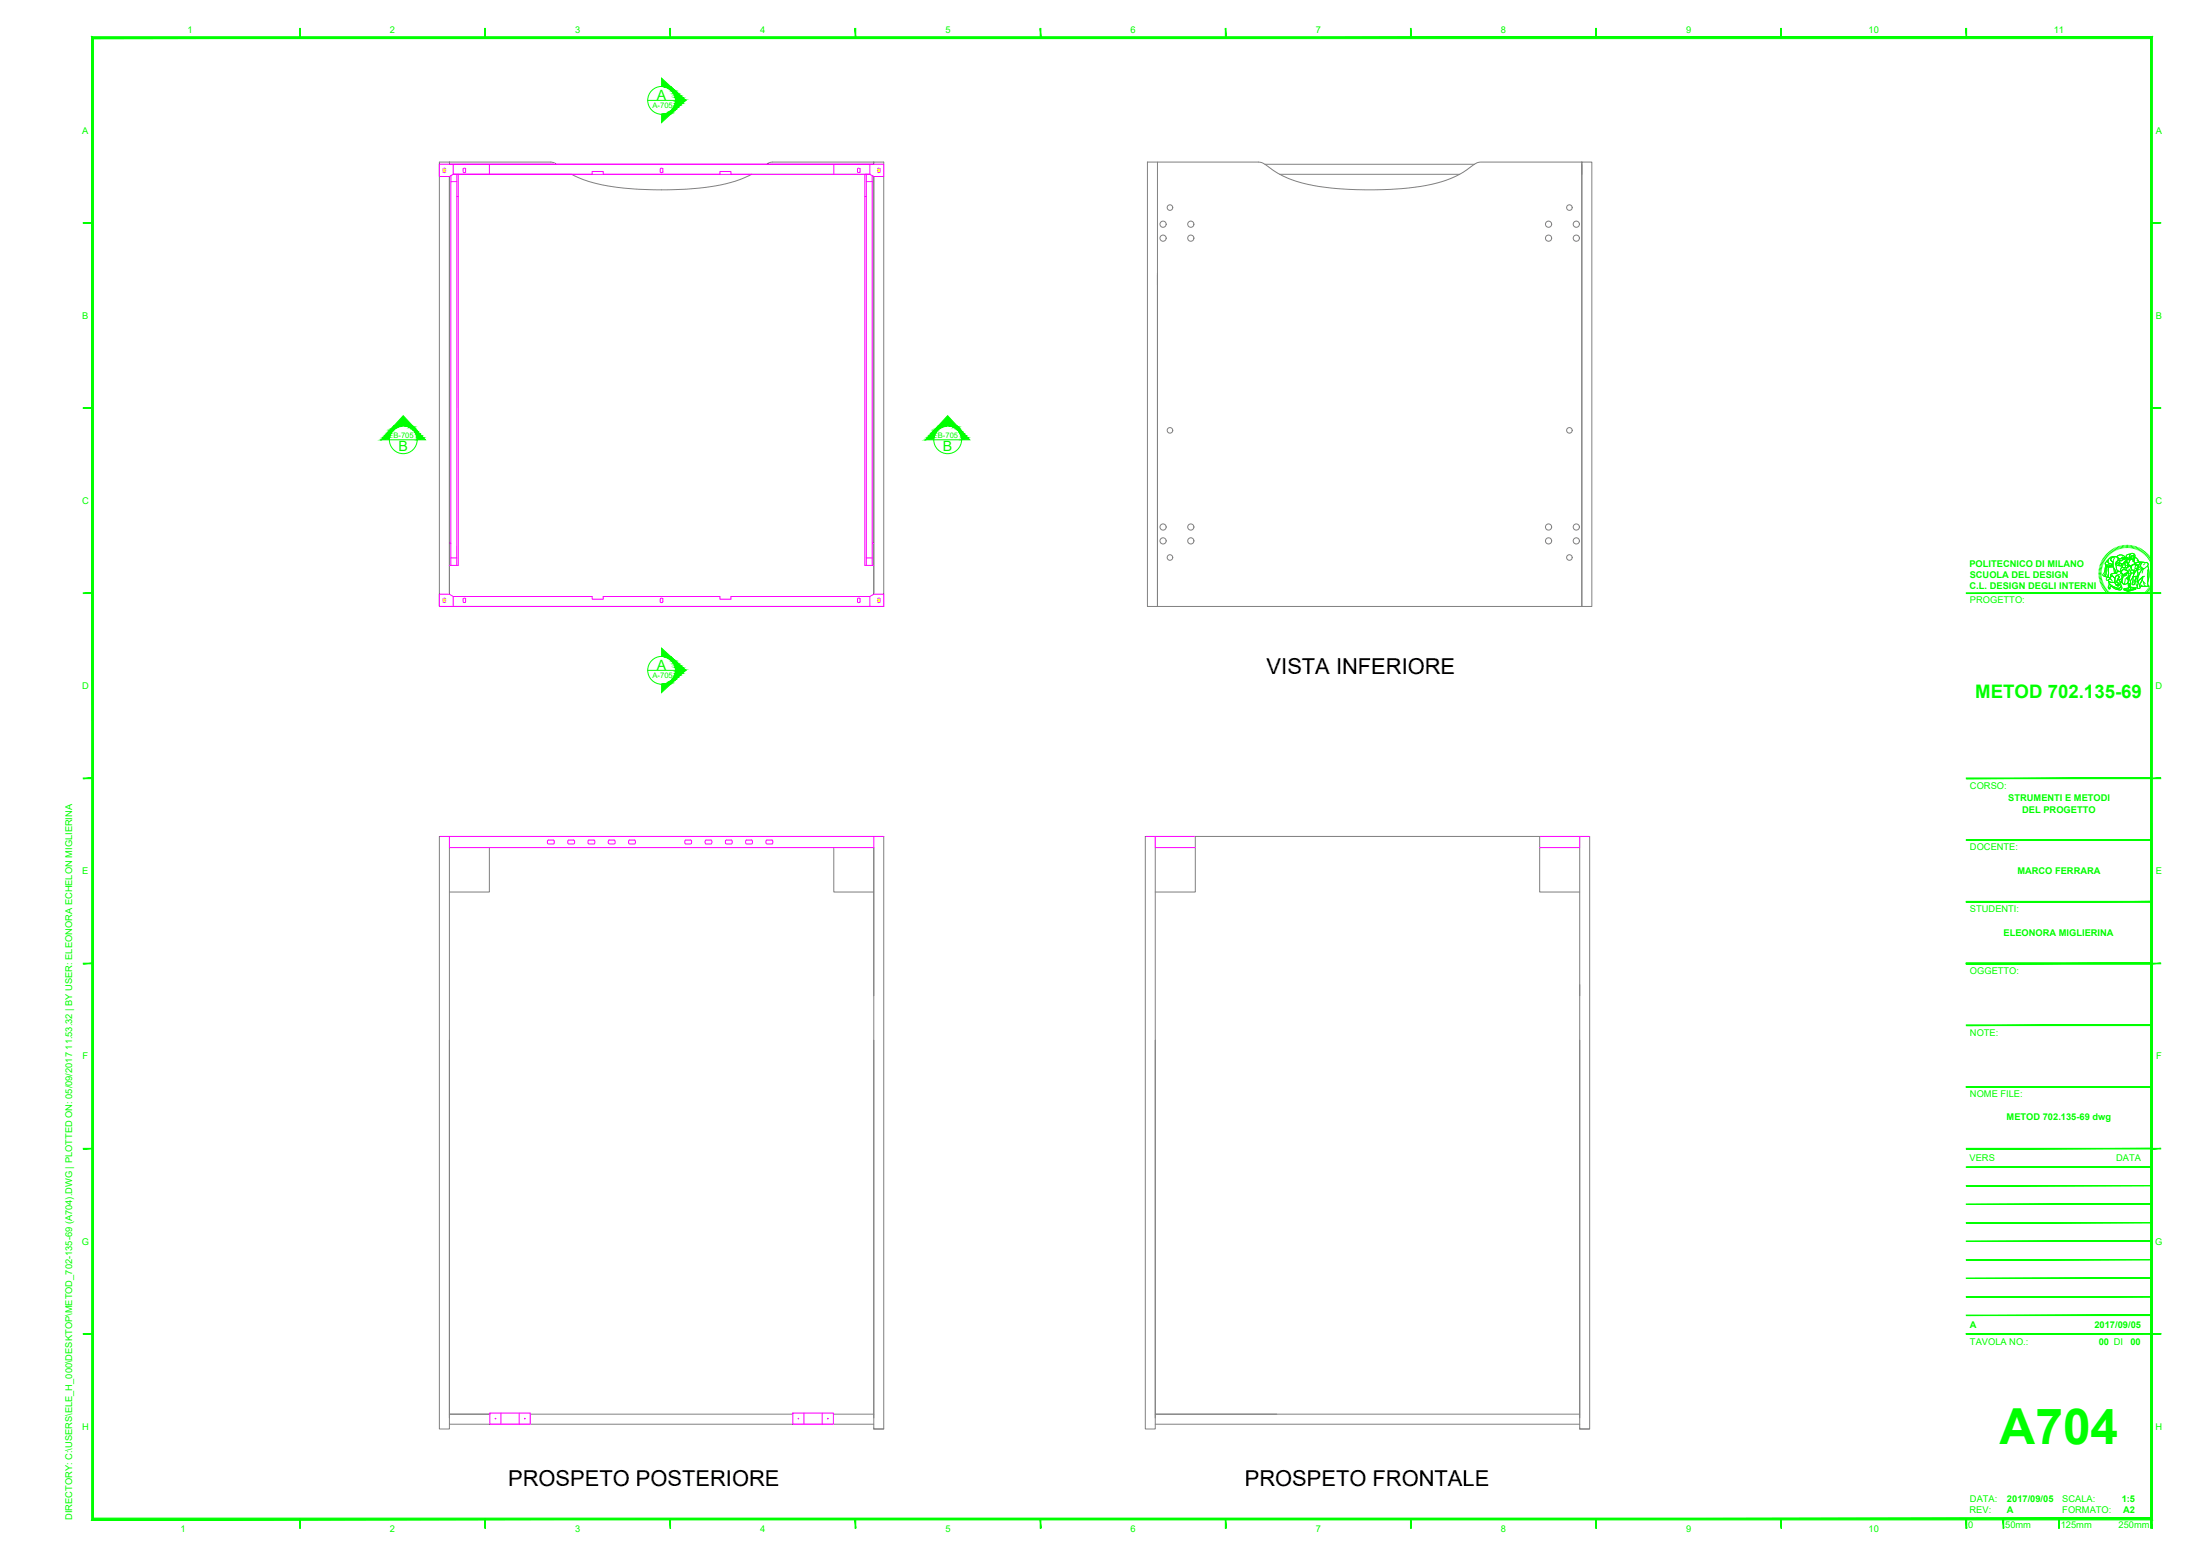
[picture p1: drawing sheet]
<svg xmlns="http://www.w3.org/2000/svg" width="594mm" height="420mm" viewBox="0 0 594 420" stroke-linecap="round" stroke-linejoin="round" font-family="sans-serif">
<!-- layer: A-FURN -->
<g fill="none" stroke="#808080" stroke-width=".27">
<path d="M121.4 43.8v.6h29l-1.5-.6h-30.3v120h120v-120h-30.2l-1.5 .6h29.1v-.6M121.4 47.7v112.8M122.4 47.1h32a41.1 41.1 0 0 0 17.1 3.9 80 80 0 0 0 27-2.1l4.5-1.8h31.9M236 47.7v112.8M309.8 43.8h2.8v120h-2.8zM312.6 43.8h27.3a8.8 8.8 0 0 1 4.1 2.3 36 36 0 0 0 17.2 4.8 84.5 84.5 0 0 0 28.1-1.8 27.9 27.9 0 0 0 9.3-5l1.2-.3h27.4M341.6 44.4h56.6M345.6 47.1h48.6M427.2 43.8h2.7v120h-2.7zM427.2 43.8v120h-114.6v-90M118.6 225.9v160h2.8v-157M132.2 228.9v12h-10.8"/>
<path d="M225.2 228.9v12h10.8M238.6 225.9v160h-2.6v-.3M309.3 225.9v160h2.7v-160M426.6 225.9v43M429.3 225.9v160h-2.7v-.3M312 240.9h10.8v-15h93v15h10.8M236 268.9v-40v157h2.6M426.6 265.9v120h2.7M121.4 280.9v102M236 280.9v102M312 280.9v102M426.6 280.9v102"/>
<path d="M121.4 384.6h114.6M121.4 381.9h10.9M143.2 381.9h70.9M225 381.9h11M312 384.6h114.6M312 381.9h114.6"/>
<circle cx="315.9" cy="56.1" r=".75"/>
<circle cx="423.8" cy="56.1" r=".75"/>
<circle cx="314.1" cy="64.3" r=".84"/>
<circle cx="314.1" cy="60.5" r=".84"/>
<circle cx="321.6" cy="64.3" r=".84"/>
<circle cx="321.6" cy="60.5" r=".84"/>
<circle cx="418.2" cy="60.5" r=".84"/>
<circle cx="418.2" cy="64.3" r=".84"/>
<circle cx="425.7" cy="60.5" r=".84"/>
<circle cx="425.7" cy="64.3" r=".84"/>
<circle cx="315.9" cy="116.2" r=".75"/>
<circle cx="423.8" cy="116.2" r=".75"/>
<circle cx="314.1" cy="146.1" r=".84"/>
<circle cx="314.1" cy="142.3" r=".84"/>
<circle cx="315.9" cy="150.5" r=".75"/>
<circle cx="321.6" cy="142.3" r=".84"/>
<circle cx="321.6" cy="146.1" r=".84"/>
<circle cx="418.2" cy="146.1" r=".84"/>
<circle cx="418.2" cy="142.3" r=".84"/>
<circle cx="423.8" cy="150.5" r=".75"/>
<circle cx="425.7" cy="146.1" r=".84"/>
<circle cx="425.7" cy="142.3" r=".84"/>
</g>
<!-- layer: STRUTTURA -->
<g fill="none" stroke="#f0f" stroke-width=".27">
<path d="M119.7 45.5h.6v1h-.6zM121.8 47.4v1.7M122.4 44.4v2.7h37.5v-.8h3v.8M122.4 47.1l-1 .6h-2.8v-3.3h120v3.3h-2.6l-1.1-.6h-37.5v-.8h-3v.8M122.4 47.1h1.3v105.6h-2.4M122.4 47.1h80.6M123.3 49.1h-1.6v101.6h1.6M123.4 53.1h.3M123.4 47.1l-.1 105.6M125.1 45.5h.6v1h-.6zM132.2 44.4v2.7M178.4 45.5l.6 .1v.8l-.2 .2-.5-.2z"/>
<path d="M225.2 44.4v2.7M231.7 45.5l.5 .1-.1 1-.6-.2zM233.5 53.1h.4M233.9 49.1h1.6M233.9 47.1v105.6M234.9 44.4v2.7h-1.4v105.6h2.5M235.5 47.4v1.7M235.5 49.1v103.6M237.1 45.5l.5 .1v.8l-.2 .2-.5-.2zM121.4 146.7h.3M121.7 150.7v2M233.9 150.7h1.6"/>
<path d="M235.5 146.7h.5M119.7 161.6h.6v1h-.6zM122.4 163.8v-2.7h37.5v.7h3v-.7h31.5v.7h3v-.7h37.5v2.7M122.4 161.1l-1-.6h-2.8v3.3h120v-3.3h-2.6l-1.1 .6M125.1 161.6h.6v1h-.6zM178.3 161.6h.7v1h-.7zM231.6 161.6h.6l-.1 1.1-.5-.1zM237 161.6h.6l-.1 1.1-.5-.1zM118.6 225.9h120M121.4 225.9v3h114.6v-3M148 226.9l1.4-.1a.65 .65 0 0 1 0 1.1h-1.3a.69 .69 0 0 1-.1-1zM153.4 226.9l1.5-.1a.65 .65 0 0 1 0 1.1h-1.3a.72 .72 0 0 1-.2-1z"/>
<path d="M158.9 226.9l1.5-.1a.68 .68 0 0 1 0 1.1h-1.4a.67 .67 0 0 1-.1-1zM164.4 226.9l1.4-.1a.65 .65 0 0 1 0 1.1h-1.3a.69 .69 0 0 1-.1-1zM169.9 226.9l1.4-.1a.65 .65 0 0 1 0 1.1h-1.3a.72 .72 0 0 1-.1-1zM185.1 226.9l1.4-.1a.68 .68 0 0 1 0 1.1h-1.3a.67 .67 0 0 1-.1-1zM190.5 226.9l1.5-.1a.68 .68 0 0 1 0 1.1h-1.3a.69 .69 0 0 1-.2-1zM196 226.9l1.5-.1a.65 .65 0 0 1 0 1.1h-1.4a.72 .72 0 0 1-.1-1zM201.5 226.9l1.5-.1a.68 .68 0 0 1 0 1.1h-1.4a.67 .67 0 0 1-.1-1zM207 226.9l1.4-.1a.68 .68 0 0 1 0 1.1h-1.3a.69 .69 0 0 1-.1-1zM309.3 225.9h13.5M312 225.9v3h10.8M415.8 225.9h13.5M426.6 225.9v3h-10.8"/>
<path d="M132.3 381.6h10.9v3h-10.9zM135.3 381.6v3M140.2 381.6v3M214.1 381.6h10.9v3h-10.9zM217.1 381.6v3M222 381.6v3"/>
<circle cx="133.8" cy="383.1" r=".07"/>
<circle cx="141.7" cy="383.1" r=".07"/>
<circle cx="215.6" cy="383.1" r=".07"/>
<circle cx="223.5" cy="383.1" r=".07"/>
</g>
<!-- layer: viti -->
<path d="M119.6 45.6l.7 .8M120.3 45.6l-.7 .8M236.9 45.6l.7 .8M237.6 45.6l-.7 .8M119.6 161.7l.7 .8M120.3 161.7l-.7 .8M236.9 161.7l.7 .8M237.6 161.7l-.7 .8" fill="none" stroke="#ff0" stroke-width=".27"/>
<!-- layer: G-ANNO-DIM -->
<g fill="none" stroke="#0f0" stroke-width=".27">
<path d="M174.9 27.1h7.5M105.1 118.8h7.5M252.1 118.8h7.5M174.9 181h7.5"/>
<circle cx="178.7" cy="27.1" r="3.8"/>
<circle cx="108.9" cy="118.7" r="3.8"/>
<circle cx="255.9" cy="118.7" r="3.8"/>
<circle cx="178.7" cy="181" r="3.8"/>
</g>
<g fill="#0f0" stroke="#0f0" stroke-width=".27">
<path d="M108.9 112.2l2.5 2.8h-5.1z"/>
<path d="M255.9 112.2l2.6 2.8h-5.1z"/>
<path d="M178.7 175l2.4 2.3h-2.4z"/>
<path d="M179.2 184.7h1.9z"/>
<path d="M178.7 21.1l2.4 2.3h-2.4z"/>
<path d="M179.2 30.8h1.9z"/>
<path d="M112.6 118.8l1.8-.6 .5 .6zM112.6 118.2v.6l1.8-.6z"/>
<path d="M102.9 118.8l2.3-.6-.1 .6zM103.4 118.2l-.5 .6 2.3-.6z"/>
<path d="M112.6 118.2l1.3-.5 .5 .5zM112.5 117.7l.1 .5 1.3-.5z"/>
<path d="M103.4 118.2l1.9-.5-.1 .5zM103.9 117.7l-.5 .5 1.9-.5z"/>
<path d="M112.5 117.7l.9-.6 .5 .6zM112.3 117.1l.2 .6 .9-.6z"/>
<path d="M103.9 117.7l1.6-.6-.2 .6zM104.4 117.1l-.5 .6 1.6-.6z"/>
<path d="M112.3 117.1l.6-.5 .5 .5zM112 116.6l.3 .5 .6-.5z"/>
<path d="M104.4 117.1l1.4-.5-.3 .5zM104.8 116.6l-.4 .5 1.4-.5z"/>
<path d="M112 116.6l.5-.4 .4 .4zM111.6 116.2l.4 .4 .5-.4z"/>
<path d="M104.8 116.6l1.3-.4-.3 .4zM105.2 116.2l-.4 .4 1.3-.4z"/>
<path d="M111.6 116.2l.6-.4 .3 .4zM111.2 115.8l.4 .4 .6-.4z"/>
<path d="M105.2 116.2l1.4-.4-.5 .4zM105.6 115.8l-.4 .4 1.4-.4z"/>
<path d="M111.2 115.8l.7-.3 .3 .3zM110.8 115.5l.4 .3 .7-.3z"/>
<path d="M105.6 115.8l1.4-.3-.4 .3zM105.9 115.5l-.3 .3 1.4-.3z"/>
<path d="M110.8 115.5l.9-.2 .2 .2zM110.3 115.3l.5 .2 .9-.2z"/>
<path d="M105.9 115.5l1.6-.2-.5 .2zM106.1 115.3l-.2 .2 1.6-.2z"/>
<path d="M110.3 115.3l1.2-.2 .2 .2zM109.7 115.1l.6 .2 1.2-.2z"/>
<path d="M106.1 115.3l2-.2zM106.3 115.1l-.2 .2 2-.2z"/>
<path d="M109.7 115.1h1.8zM109.2 115h2.2z"/>
<path d="M106.3 115.1l2.3-.1zM106.3 115h2.3z"/>
<path d="M259.6 118.8l1.8-.6 .5 .6zM259.6 118.2v.6l1.8-.6z"/>
<path d="M249.9 118.8l2.3-.6-.1 .6zM250.4 118.2l-.5 .6 2.3-.6z"/>
<path d="M259.6 118.2l1.3-.5 .5 .5zM259.5 117.7l.1 .5 1.3-.5z"/>
<path d="M250.4 118.2l1.9-.5-.1 .5zM250.9 117.7l-.5 .5 1.9-.5z"/>
<path d="M259.5 117.7l.9-.6 .5 .6zM259.3 117.1l.2 .6 .9-.6z"/>
<path d="M250.9 117.7l1.6-.6-.2 .6zM251.4 117.1l-.5 .6 1.6-.6z"/>
<path d="M259.3 117.1l.6-.5 .5 .5zM259 116.6l.3 .5 .6-.5z"/>
<path d="M251.4 117.1l1.4-.5-.3 .5zM251.8 116.6l-.4 .5 1.4-.5z"/>
<path d="M259 116.6l.5-.4 .4 .4zM258.6 116.2l.4 .4 .5-.4z"/>
<path d="M251.8 116.6l1.3-.4-.3 .4zM252.3 116.2l-.5 .4 1.3-.4z"/>
<path d="M258.6 116.2l.6-.4 .3 .4zM258.2 115.8l.4 .4 .6-.4z"/>
<path d="M252.3 116.2l1.3-.4-.5 .4zM252.6 115.8l-.3 .4 1.3-.4z"/>
<path d="M258.2 115.8l.7-.3 .3 .3zM257.8 115.5l.4 .3 .7-.3z"/>
<path d="M252.6 115.8l1.4-.3-.4 .3zM252.9 115.5l-.3 .3 1.4-.3z"/>
<path d="M257.8 115.5l.9-.2 .2 .2zM257.3 115.3l.5 .2 .9-.2z"/>
<path d="M252.9 115.5l1.6-.2-.5 .2zM252.9 115.5l1.6-.2h-1.4z"/>
<path d="M257.3 115.3l1.2-.2 .2 .2zM256.7 115.1l.6 .2 1.2-.2z"/>
<path d="M253.1 115.3l2-.2zM253.3 115.1l-.2 .2 2-.2z"/>
<path d="M256.7 115.1h1.8zM256.2 115h2.3z"/>
<path d="M253.3 115.1l2.3-.1zM253.4 115h2.2z"/>
<path d="M178.7 177.3h2.4zM178.7 177.3h2.4z"/>
<path d="M179.2 177.3l2.1 .1zM179.2 177.3l2.1 .1z"/>
<path d="M179.8 177.4l1.7 .2-.2-.2zM179.8 177.4l1.7 .2z"/>
<path d="M180.3 177.6l1.5 .3-.3-.3zM180.3 177.6l1.5 .3h-1z"/>
<path d="M180.8 177.9l1.4 .4-.4-.4zM180.8 177.9l1.4 .4h-1z"/>
<path d="M181.2 178.3l1.4 .4-.4-.4zM181.2 178.3l1.4 .4h-1z"/>
<path d="M181.6 178.7l1.5 .4-.5-.4zM181.6 178.7l1.5 .4h-1.2z"/>
<path d="M181.9 179.1l1.8 .5-.6-.5zM181.9 179.1l1.8 .5h-1.6z"/>
<path d="M182.1 179.6l2.2 .6-.6-.6zM182.1 179.6l2.2 .6h-2z"/>
<path d="M182.3 180.2l2.6 .5-.6-.5zM182.3 180.2l2.6 .5h-2.5z"/>
<path d="M182.4 180.7l2.8 .3-.3-.3zM182.4 180.7l2.8 .3h-2.8z"/>
<path d="M182.4 181l2.5 .3 .3-.3zM182.4 181l2.5 .3h-2.5z"/>
<path d="M182.4 181.3l1.9 .6 .6-.6zM182.4 181.3l1.9 .6h-2z"/>
<path d="M182.3 181.9l1.4 .5 .6-.5zM182.3 181.9l1.4 .5h-1.6z"/>
<path d="M182.1 182.4l1 .5 .6-.5zM182.1 182.4l1 .5h-1.2z"/>
<path d="M181.9 182.9l.7 .5 .5-.5zM181.9 182.9l.7 .5h-1z"/>
<path d="M181.6 183.4l.6 .4 .4-.4zM181.6 183.4l.6 .4h-1z"/>
<path d="M181.2 183.8l.6 .3 .4-.3zM180.8 184.1l.4-.3 .6 .3z"/>
<path d="M180.8 184.1l.7 .3 .3-.3zM180.3 184.4l.5-.3 .7 .3z"/>
<path d="M180.3 184.4l1 .2 .2-.2zM179.8 184.6l.5-.2 1 .2z"/>
<path d="M179.8 184.6h1.5zM179.2 184.7h1.9z"/>
<path d="M178.7 184.8h2.4zM178.7 184.8h2.4l-2.4 2.2z"/>
<path d="M178.7 23.4h2.4zM178.7 23.4h2.4z"/>
<path d="M179.2 23.4l2.1 .1zM179.2 23.4l2.1 .1z"/>
<path d="M179.8 23.5l1.7 .2-.2-.2zM179.8 23.5l1.7 .2z"/>
<path d="M180.3 23.7l1.5 .3-.3-.3zM180.3 23.7l1.5 .3h-1z"/>
<path d="M180.8 24l1.4 .4-.4-.4zM180.8 24l1.4 .4h-1z"/>
<path d="M181.2 24.4l1.4 .4-.4-.4zM181.2 24.4l1.4 .4h-1z"/>
<path d="M181.6 24.8l1.5 .4-.5-.4zM181.6 24.8l1.5 .4h-1.2z"/>
<path d="M181.9 25.2l1.8 .5-.6-.5zM181.9 25.2l1.8 .5h-1.6z"/>
<path d="M182.1 25.7l2.2 .6-.6-.6zM182.1 25.7l2.2 .6h-2z"/>
<path d="M182.3 26.3l2.6 .5-.6-.5zM182.3 26.3l2.6 .5h-2.5z"/>
<path d="M182.4 26.8l2.8 .3-.3-.3zM182.4 26.8l2.8 .3h-2.8z"/>
<path d="M182.4 27.1l2.5 .3 .3-.3zM182.4 27.1l2.5 .3h-2.5z"/>
<path d="M182.4 27.4l1.9 .6 .6-.6zM182.4 27.4l1.9 .6h-2z"/>
<path d="M182.3 28l1.4 .5 .6-.5zM182.3 28l1.4 .5h-1.6z"/>
<path d="M182.1 28.5l1 .5 .6-.5zM182.1 28.5l1 .5h-1.2z"/>
<path d="M181.9 29l.7 .5 .5-.5zM181.9 29l.7 .5h-1z"/>
<path d="M181.6 29.5l.6 .4 .4-.4zM181.6 29.5l.6 .4h-1z"/>
<path d="M181.2 29.9l.6 .3 .4-.3zM180.8 30.2l.4-.3 .6 .3z"/>
<path d="M180.8 30.2l.7 .3 .3-.3zM180.3 30.5l.5-.3 .7 .3z"/>
<path d="M180.3 30.5l1 .2 .2-.2zM179.8 30.7l.5-.2 1 .2z"/>
<path d="M179.8 30.7h1.5zM179.2 30.8h1.9z"/>
<path d="M178.7 30.9h2.4zM178.7 30.9h2.4l-2.4 2.2z"/>
</g>
<!-- layer: G-ANNO-LOGO -->
<g fill="none" stroke="#0f0" stroke-width=".27">
<path d="M566.7 154.5h.7M566.7 154.8h.7M566.8 154.1l.6 .1M566.8 153.8l.7 .1M566.9 153.4l.6 .2M567 153.1l.6 .1M567 152.7l.7 .2M567.1 152.4l.7 .2M567.3 152.1l.6 .2M567.4 151.7l.6 .3M567.4 155.2h-.7M567.4 155.5l-.6 .1"/>
<path d="M567.5 155.8l-.7 .1M567.5 156.1l-.6 .2M567.6 151.4l.6 .3M567.6 156.5l-.7 .1M567.7 156.8l-.7 .2M567.7 151.1l.6 .3M567.8 157.1l-.7 .2M567.9 157.4l-.6 .2M567.9 150.8l.6 .3M568 157.7l-.6 .3M568.1 150.5l.6 .4M568.1 158l-.6 .3"/>
<path d="M568.3 158.3l-.6 .3M568.3 150.2l.6 .4M568.5 158.6l-.6 .3M568.5 149.9l.6 .5M568.6 152.5h.9a.66 .66 0 0 0 1-.1l.1 .6-.3 .1a1.46 1.46 0 0 1-1.7-.5zM568.6 152.5l.1 .4M568.6 158.8l-.5 .4M568.8 149.7l.5 .4M568.8 153l-.2 .4-.2 1.4-.3 .8 .4 .1M568.8 159.1l-.5 .4M569 151.4l.3-.2a.63 .63 0 0 0 .4 1l.8 .3a.8 .8 0 0 1-1.2 .1h-.5l-.3-.3zM569 149.4l.5 .5"/>
<path d="M569 159.4l-.5 .4M569.1 153l.4 .1-.2 .6v2.1a.51 .51 0 0 1-.8-.3l.2-1.8zM569.1 153l-.1 .1a1.64 1.64 0 0 0-.3 1.6l-.2 1 .7 .2M569.3 159.6l-.5 .5M569.3 156.6a.72 .72 0 0 0 .9 .7l.9-.2M569.3 149.2l.5 .5M569.3 151l.3-.2a1.75 1.75 0 0 1 1.7-.5 .86 .86 0 0 0-1 .2 .86 .86 0 0 0-.1 1l.4 .2v.7l-1-.3a.66 .66 0 0 1-.3-1zM569.4 157h.1a1.63 1.63 0 0 0 1.6 .1l.4 1 .2-.2 .3 .4-.2-.6 .3 .5-.1-.5 .4 .2-.2-.3a.66 .66 0 0 1-.5-.9l.2-.3 .4 .2 .3 1a.88 .88 0 0 1-.2 1.2 .88 .88 0 0 1-1.2-.2l-1.6-1zM569.4 157l.1 .5 .8 .7 1.9 .9M569.5 153.1h.4a.93 .93 0 0 1 1.2 .8l.1 .8-.7 .2a.4 .4 0 0 0-.5 .2 .4 .4 0 0 0 .2 .5l-.3 .3a.46 .46 0 0 1-.6-.1 .46 .46 0 0 1 0-.5v-1.6zM569.5 159.8l-.5 .5M569.5 153.1l-.2 .5v2.3"/>
<path d="M569.6 148.9l.4 .6M569.6 157.6l.7 .6 1.4 .6a.77 .77 0 0 0 1.1-.6 .65 .65 0 0 1 0 1 .65 .65 0 0 1-.9 0l-.7-.2-.9-.6a.38 .38 0 0 0-.5 0 .38 .38 0 0 0 0 .5l-.3 .1-.2-.4zM569.6 157.6l-.3 .9 .2 .5h.3l.1-.2-.3-.1 .4-.3h.4a2.39 2.39 0 0 0 2.5 .7l.1-.5-.2-.3M569.8 156.1a.51 .51 0 0 0-.8-.1 .51 .51 0 0 0 .1 .8 .78 .78 0 0 1 .7-.4 .78 .78 0 0 1 .7 .5M569.9 148.7l.4 .6M570 155.8l.4-.3a1.32 1.32 0 0 1 .7 1.6 1.63 1.63 0 0 1-1.6-.1l-.2-.4 .6-.2-.1-.3zM570 155.1l1.6-.4a.34 .34 0 0 1 .2-.4 .34 .34 0 0 1 .3 0h.1a1.13 1.13 0 0 1 1.1 1.2 1.13 1.13 0 0 1-1.3 1l.1-.4a.27 .27 0 0 0 .2-.3 .27 .27 0 0 0-.2-.3 .55 .55 0 0 0-.7 0 .55 .55 0 0 0-.3 .6l-.7-.6h-.4zM570.2 148.5l.3 .6M570.2 150.6l.9-.3a.72 .72 0 0 1 .9 .5 .72 .72 0 0 1-.5 .9 2.42 2.42 0 0 0 .3 2.4l.3 .2a.42 .42 0 0 0-.4 .1 .42 .42 0 0 0-.2 .4 .39 .39 0 0 1-.4-.2 .39 .39 0 0 1 .1-.5l-.6-1.1v-1.3h-.2a.56 .56 0 0 1-.4-.5 .56 .56 0 0 1 .2-.6zM570.3 155.4l.8 .7M570.4 155.5h-.1a.51 .51 0 0 0-.4 .3 .51 .51 0 0 0 0 .6M570.4 148.3l.4 .6"/>
<path d="M570.6 153l-1.9-.1-.2 .4a2.92 2.92 0 0 1-.7 2l.3 .2M570.8 153.4l.2 1.4M570.8 148.1l.3 .6M571 150.6l-.1 .3a2.81 2.81 0 0 0 .2 2.9l.1 .5a.31 .31 0 0 0 0 .4 .31 .31 0 0 0 .4 0 .41 .41 0 0 1 .6-.4l-.1-.1a1.04 1.04 0 0 1-.7-1.4 1.4 1.4 0 0 1 .6-1.7 1 1 0 0 0-1.4-.8l-.4 .1a1.08 1.08 0 0 0-.8 1.7l1.1 .4a.8 .8 0 0 1-1.2 .1l-.7-.1a.96 .96 0 0 1 .6-1.3M571.1 148l.3 .6M571.2 154.7l-.7 .2a.4 .4 0 0 0-.5 .2 .4 .4 0 0 0 .2 .5M571.3 150.3a.85 .85 0 0 0-1 .2 .85 .85 0 0 0-.1 1l.4 .2M571.4 147.8l.3 .7M571.5 155.4h.1a.51 .51 0 0 1 .6 .6l-.5 .7a.76 .76 0 0 0 .6 1v.2l-.3-.2 .1 .5-.3-.5 .2 .6-.3-.4-.2 .2v-.2l-.4-.6a2.15 2.15 0 0 1 .4-1.9zM571.5 151.7l1-.4-.1 .5-1.2 .5zM571.5 155.4h.1a.45 .45 0 0 1 .5 .1 .45 .45 0 0 1 0 .6l-.5 1.1 .8 .7-.4-.2 .1 .5-.3-.5 .1 .6-.2-.4-.2 .2v-.2l-.4-.4a2.25 2.25 0 0 1 .4-2.1zM571.5 152.2l.8-.3 .2 .2a.32 .32 0 0 0-.3 .3 .32 .32 0 0 0 .2 .4l-.6-.1z"/>
<path d="M571.5 152.2l.3 .5 .6 .1M571.7 150.4v-.1a1.14 1.14 0 0 1 1.1-.5 1.14 1.14 0 0 1 .9 .8l-.1 .1a.76 .76 0 0 0-1.1 .2l-.5-.2M571.7 147.7l.3 .6M571.8 150.1l.7-.3 .9 .2a.3 .3 0 0 1 .3 .4 .3 .3 0 0 1-.5 .1h-.1a.77 .77 0 0 1-.8 .3 .77 .77 0 0 1-.6-.6zM572 150.7a.74 .74 0 0 0 1.2-.3l.3 .3-.2 .5-.4 .2-.5-.2-.5 .2zM572.1 147.6l.2 .6M572.2 154.3a1.18 1.18 0 0 1 .8 1.9h-.2M572.3 152.2h.8l-.2 .1-.1 .4a.39 .39 0 0 1-.4 0 .39 .39 0 0 1-.2-.4zM572.3 156.6l.3 1a.81 .81 0 0 1 0 .9 .81 .81 0 0 1-.8 .3M572.3 151.9l.3 .2M572.4 151.6v.2l-1.1 .5M572.4 155.2l-.8 .2"/>
<path d="M572.4 147.5l.2 .6M572.5 151.3l-.4 .5M572.6 154.8l.7 .5M572.7 152.2a.33 .33 0 0 0-.5 .1 .33 .33 0 0 0 .2 .4l.4 .1 .1-.5 .2-.1-.6 .1M572.7 155.3a.69 .69 0 0 1 .1 .9 .69 .69 0 0 1-.9 .2M572.8 154.5a.91 .91 0 0 1 1-.7 .91 .91 0 0 1 .8 .9h-.3l-1.1 .4 .3 .3a.51 .51 0 0 0 .7-.4l.2-.2a.39 .39 0 0 0 .2-.5 .39 .39 0 0 0-.4-.3l-.9-.2-.5 .7-.2-.1 .2-1.1 .3-.2 .2 .2h1.1l.5-.4v-.3l.6 .2 .1 1-.3 .5 .2 .5-.3 .6-.4 .2-.2 .5h-.4l.5 .2v.4l.2-.2-.3 1.1h-.3a.76 .76 0 0 1-1.2-.1l-.4-.4 .4-.6 .2-1.1M572.8 154.3l.6-.5 .9 .2 .4 .6-.8 .3a.56 .56 0 0 1-.6 .3 .56 .56 0 0 1-.5-.5zM572.8 147.4l.1 .7M572.8 157.1l.8 .7M572.9 151.2l.1 .1M573.1 150.8l.1 .1M573.1 153.1l-.4 .5-.1 .8"/>
<path d="M573.1 156.5v1M573.1 147.3l.1 .7M573.1 150.9h.1M573.2 155.1l1.2-.3-.2 .4-.4 .3zM573.2 155.9l-.3 1-.4 .4M573.4 151.9l.2-.1a.95 .95 0 0 1 1 .1 .95 .95 0 0 1 .3 1l-.2 .2-.2-.2a.64 .64 0 0 0 0-.9 .64 .64 0 0 0-.7-.1l.1 .7a.45 .45 0 0 1-.2 .7 .45 .45 0 0 1-.6-.4zM573.5 151l.8-.2a.34 .34 0 0 1 0 .6 .34 .34 0 0 1-.5-.3zM573.5 147.3v.6M573.5 150.7l-.2 .5-.4 .2-.5-.2-.5 .2M573.6 159l1.9-.4 1.2 .2-2 .6zM573.6 159l1.1 .4v.3l-1.1-.4zM573.8 151.8a.77 .77 0 0 1 .9 .6 .77 .77 0 0 1-.6 .9h-.2z"/>
<path d="M573.8 147.2l.1 .7M573.9 150.8a.39 .39 0 0 1 .5-.3 .39 .39 0 0 1 .2 .6l-.1 .1M573.9 156.2l-.3 1.6 1-.2M573.9 155.3v.1M573.9 150.6a.41 .41 0 0 1 .7 0 .41 .41 0 0 1-.1 .6l-.2-.4h-.4zM574 155h.1M574 155.2l.1 .1M574.1 152v.1M574.2 152l-.2 .1M574.2 147.2v.7M574.3 151l-.5-.2-.4 .2 .3 .1a.38 .38 0 0 0 .4 .2 .38 .38 0 0 0 .3-.4l-.2-.1 .1 .3M574.3 156l.3 .1a.45 .45 0 0 1 .1-.5 .45 .45 0 0 1 .4-.1l-.4 1.2v-.4h-.3z"/>
<path d="M574.3 153.3v.7M574.4 154.8a.59 .59 0 0 1-.4 .5 .59 .59 0 0 1-.7-.1M574.4 151.9l.2 .2-.1 .1M574.5 152a.41 .41 0 0 0-.6-.2 .41 .41 0 0 0-.1 .6 .49 .49 0 0 1 .1 .7 .49 .49 0 0 1-.7 .1l-.2-.2 .2-.2a1.02 1.02 0 0 1 1-1.2l.5 .5 .2 .8-.3 .2-.1-.3M574.5 147.2v.7M574.6 152.3l-.2 .1M574.6 152.2l.1 .4-.8 .1M574.6 153l-.3 .3h-.4M574.7 159.4l2-.6v.3l-2 .6zM574.7 159.4v.3M574.7 151.1l.2-.1 .1 .5-.2 .7M574.8 155.6h.1"/>
<path d="M574.8 156.2l-.1 .5 .2-.2M574.8 150.6l.1 .4M574.9 152.6l-.2-.4 .3-.5v-.5l-.1-.2-.2 .1-.1-.4a.55 .55 0 0 1-.4-.7 .55 .55 0 0 1 .7-.4l.4 .1a1.44 1.44 0 0 0-.2 1.5h.2l.1-.5a.39 .39 0 0 0 .2 .4 .39 .39 0 0 0 .5-.2l-.1 .6h.2a.47 .47 0 0 1 .3 .6 .47 .47 0 0 1-.5 .3l-.5 .4M574.9 147.2v.7M574.9 155.9l-.1 .3-.1-.2M574.9 153.6l-.1 1.4M574.9 152.8l.5 .3M575 157.7l.2-.1 .1 1-.2-.5-.4 .7zM575.1 154.8l-.4 .3v.5M575.2 155.4l-.4 .2-.2 .5h-.4l.5 .2M575.2 153.7l-.4 .9M575.3 149.7a.83 .83 0 0 0-1.2 .7"/>
<path d="M575.3 147.3l-.1 .6M575.3 150.7h.1a.38 .38 0 0 0 .2 .4 .38 .38 0 0 0 .5-.2M575.4 149.6a.71 .71 0 0 1 1.1 .5v.7l-.4 .8v-.7l.2-.4a.38 .38 0 0 0-.1-.5 .38 .38 0 0 0-.5 .1l-.3 .3-.1 .8-.2-.1a1.32 1.32 0 0 1 .3-1.5zM575.4 149.6a.72 .72 0 0 1 .8 0 .72 .72 0 0 1 .3 .8l-.4 1.2 .2-1.3a.44 .44 0 0 0-.5-.3 .44 .44 0 0 0-.4 .3l-.1 .9h-.2v-.1a1.29 1.29 0 0 1 .3-1.5zM575.5 152.8a1.35 1.35 0 0 1 2 .1 1.39 1.39 0 0 1-1.4 1.4l-.6-.6zM575.5 150.4l.2 .1M575.5 150.2l.3-.1a.33 .33 0 0 1 .4-.1 .33 .33 0 0 1 .1 .5l-.2 .4a.45 .45 0 0 1-.7-.1 .45 .45 0 0 1 .1-.6zM575.5 154.8l.9-.1-.5 1.2-.6 1v.7l-.3 .1-.3 .5-.1-.9zM575.5 154.8l-.9 2.5 .2 1 .4-.7 .2 1.4-.3-.9-.4 1 .1-.8M575.6 150.9h.1M575.6 153.8l-.3 .4 .1 .6 1-.2 .5-.6M575.6 147.3l-.1 .7"/>
<path d="M575.6 150.5h.1M575.7 150.8h.1M576 147.4l-.2 .6M576 150.6l.2 .1M576 155.7l.8-.1-.2 .8a1.07 1.07 0 0 0-.2 1.4l-.5 .1-.2-.2zM576 150.6v.1M576.2 151.4l.4 .7M576.3 153.9h.1M576.3 147.5l-.2 .6M576.3 152.3l.9-.4 1-.1-.7 .9zM576.4 154.7l-.5 1.2-.6 1-.1 .8M576.4 153.9h-.3"/>
<path d="M576.5 150.4l.5 .4 .7 .9-.4 .1a.64 .64 0 0 1-.9 .1 .64 .64 0 0 1 0-1zM576.5 150.4l.5 .4 .4 .7M576.5 154.1l-.1 .1M576.6 147.5l-.2 .7M576.7 158.8v.3l-2 .6-1.1-.4v-.3l1.1 .4 2-.6a6 6 0 0 0-3.1 .2M576.8 155.7l-.1 .7a1.07 1.07 0 0 0-.3 1.4l-.5 .1-.2-.2 .3-1.9M577 147.7l-.2 .6M577 153.7l.3 .1-.1 1.8-1.2 .2 .3-1.2zM577.1 153.5l-.2 .4M577.1 152.5l.3 .1 .1 .4M577.1 151.3l.5 .4M577.2 155.6l-1.2 .2"/>
<path d="M577.2 157l-.1 .2 .3 .2M577.3 147.8l-.2 .6M577.3 153.8l-.1 .5a2.74 2.74 0 0 1-.4 2.2l-.1 .6 .4 1.1M577.5 156.7l1.1-1-.2 1-.6 1.2v.4a.44 .44 0 0 1-.1 .6 .44 .44 0 0 1-.6-.1zM577.5 152.7a1.04 1.04 0 0 1 .6-.9 1.04 1.04 0 0 1 1.1 .2 .56 .56 0 0 1 .8 .1 .56 .56 0 0 1-.2 .8 1.22 1.22 0 0 1-1.1 .8 1.22 1.22 0 0 1-1.1-.7M577.5 153l-.5 .8a.78 .78 0 0 1-1.4 0 .84 .84 0 0 1 .1-1 .84 .84 0 0 1 .8-.3l.2 .2-.2 .5 .1 .4a.63 .63 0 0 0 .5-.9l-.7-.3h-.3a.76 .76 0 0 0-.6 .9M577.6 154.5v.6M577.6 147.9l-.3 .6M578 148.1l-.4 .6M578 153.7l-.9 .1M578.1 157.9l.5 .4M578.3 151.8l-1.1 .1-.9 .4"/>
<path d="M578.3 148.3l-.4 .6M578.4 156.7l.9 .9M578.5 151.9h.6a.61 .61 0 0 1 .7 .1 .61 .61 0 0 1 .1 .8 8.2 8.2 0 0 1 .1 4.8l.2 .7h-2.4l.8-2.6-1.5 1.4 .4-1.7a2.2 2.2 0 0 1 1.5-1.8 .9 .9 0 0 1-1-.7 .9 .9 0 0 1 .5-1zM578.5 153.7l-1 1.7-.4 1.7 1.5-1.4 .5-.1M578.5 151.8v.1a.9 .9 0 0 0-.5 1 .9 .9 0 0 0 1 .7M578.6 148.5l-.4 .5M578.6 155.7l-.2 1-.6 1.2v.4a.37 .37 0 0 1-.3 .6 .37 .37 0 0 1-.3-.6l.3-1.5M578.7 153.7l-.3 1M578.8 157.2a1.1 1.1 0 0 0 .7 1.1M578.9 148.6l-.4 .6M579.1 152.2l-.3 .3M579.1 148.9l-.4 .5"/>
<path d="M579.2 159.9l.5 .5M579.4 149.1l-.4 .5M579.4 159.7l.5 .5M579.6 159.5l.5 .4M579.7 149.3l-.5 .5M579.8 159.2l.6 .5M579.9 153.9l.1 3.3M580 152.8l.1 .6a9.7 9.7 0 0 1-.1 4.1l.2 .8h-2.4M580 149.6l-.6 .5M580 159l.6 .4M580.2 149.9l-.5 .4M580.2 158.7l.6 .4"/>
<path d="M580.4 158.4l.6 .4M580.4 150.1l-.5 .5M580.6 158.2l.6 .3M580.6 150.4l-.5 .4M580.7 157.9l.6 .3M580.8 150.7l-.6 .4M580.8 157.6l.7 .2M581 157.3l.6 .2M581 151l-.6 .4M581.1 156.9l.6 .3M581.2 156.6l.6 .2M581.2 151.3l-.6 .4"/>
<path d="M581.2 156.3l.7 .2M581.3 156l.7 .1M581.3 155.7l.7 .1M581.3 151.7l-.6 .2M581.4 155.1h.6M581.4 154.8h.6M581.4 155.4h.6M581.5 152l-.6 .2M581.6 152.3l-.6 .2M581.7 152.6l-.6 .2M581.8 153l-.6 .2M581.9 153.3l-.7 .2"/>
<path d="M582 153.7l-.7 .1M582 154l-.7 .1M582 154.4h-.6M569.7 160.1l-.4 .5M570 160.3l-.5 .5M570.2 160.5l-.4 .5M570.5 160.6l-.4 .6M570.8 160.8l-.4 .6M571 161l-.3 .6M571.3 161.1l-.3 .6M571.6 161.3l-.2 .6M571.9 161.4l-.2 .6"/>
<path d="M572.2 161.5l-.2 .7M572.5 161.6l-.1 .7M572.9 161.7l-.2 .6M573.2 161.7l-.1 .7M573.5 161.8l-.1 .7M573.8 161.8v.7M574.2 161.9l-.1 .6M574.5 161.9v.6M574.8 161.9v.6M575.1 161.8l.1 .7M575.4 161.8l.1 .6M575.8 161.7l.1 .7"/>
<path d="M576.1 161.6l.1 .7M576.4 161.6l.2 .6M576.7 161.5l.2 .6M577 161.3l.3 .7M577.3 161.2l.3 .6M577.6 161.1l.3 .6M577.9 160.9l.3 .6M578.2 160.8l.3 .5M578.4 160.6l.4 .5M578.7 160.4l.4 .5M579 160.2l.4 .5"/>
</g>
<!-- layer: G-ANNO-TTLB -->
<g fill="#fff" stroke="#fff" stroke-width=".27">
<path d="M556 160.2l30.7 4.3-5.7-4.3zM556 160.2l30.7 4.3h-30.7z"/>
<path d="M581 145.7h5.7l-5.7 14.5zM586.7 145.7l-5.7 14.5 5.7 4.3z"/>
</g>
<path d="M556 160.2h25v-14.5h5.7v18.8h-30.7z" fill="none" stroke="#fff" stroke-width=".27"/>
<g fill="#0f0" stroke="#0f0" stroke-width=".27">
<path d="M581 360.2h2.5v-.1zM581 360.1h2.5l-2.5 .1z"/>
<path d="M531 360.1v.1l50-.1zM531 360.2l50-.1v.1z"/>
<path d="M531 360.1v.1l50-.1zM531 360.2l50-.1v.1z"/>
<path d="M531 355.1h50zM531 355.2l50-.1z"/>
<path d="M531 350.1h50zM531 350.2l50-.1z"/>
<path d="M531 345.1h50zM531 345.2l50-.1z"/>
<path d="M531 340.1h50zM531 340.2l50-.1z"/>
<path d="M531 335.1h50zM531 335.2l50-.1z"/>
<path d="M531 330.1h50zM531 330.2l50-.1z"/>
<path d="M531 325.1h50zM531 325.2l50-.1z"/>
<path d="M531 320.1h50zM531 320.2l50-.1z"/>
<path d="M531 226.9h50v-.1zM531 226.8h50l-50 .1z"/>
<path d="M531 243.6h50v-.2zM531 243.4h50l-50 .2z"/>
<path d="M531 243.4v.2l50-.2zM531 243.6l50-.2v.2z"/>
<path d="M531 260.1v.2l50-.2zM531 260.3l50-.2v.2z"/>
<path d="M531 160.3h50v-.2zM531 160.1h50l-50 .2z"/>
<path d="M531 260.1v.2l50-.2zM531 260.3l50-.2v.2z"/>
<path d="M531 276.7v.2l50-.2zM531 276.9l50-.2v.2z"/>
<path d="M531 260.1v.2l50-.2zM531 260.3l50-.2v.2z"/>
<path d="M531 260.1v.2l50-.2zM531 260.3l50-.2v.2z"/>
<path d="M531 210.3h50v-.2zM531 210.1h50l-50 .2z"/>
<path d="M531 293.4v.2l50-.2zM531 293.6l50-.2v.2z"/>
<path d="M531 293.4v.2l50-.2zM531 293.6l50-.2v.2z"/>
<path d="M531 315.1h50zM531 315.2l50-.1z"/>
<path d="M531 310.1v.2l50-.2zM531 310.3l50-.2v.2z"/>
<path d="M581 360.2h2.5v-.1zM581 360.1h2.5l-2.5 .1z"/>
<path d="M430.9 7.7l.2 2.5v-2.5zM430.9 7.7l.2 2.5h-.2z"/>
<path d="M25.2 10.4h555.5l.5-.5zM24.8 9.9h556.4l-556 .5zM24.8 9.9l.4 400v-399.5zM24.8 9.9l.4 400-.4 .5zM25.2 409.9l-.4 .5 555.9-.5zM24.8 410.4l555.9-.5 .5 .5zM580.7 10.4v399.5l.5 .5zM580.7 10.4l.5-.5v400.5z"/>
<path d="M380.9 7.7l.2 2.5v-2.5zM380.9 7.7l.2 2.5h-.2z"/>
<path d="M480.9 7.7l.2 2.5v-2.5zM480.9 7.7l.2 2.5h-.2z"/>
<path d="M530.9 7.7l.2 2.5v-2.5zM530.9 7.7l.2 2.5h-.2z"/>
<path d="M22.5 110.3h2.5v-.2zM22.5 110.1h2.5l-2.5 .2z"/>
<path d="M22.5 60.3h2.5v-.2zM22.5 60.1h2.5l-2.5 .2z"/>
<path d="M22.5 210.3h2.5v-.2zM22.5 210.1h2.5l-2.5 .2z"/>
<path d="M22.5 260.3h2.5v-.2zM22.5 260.1h2.5l-2.5 .2z"/>
<path d="M22.5 310.3h2.5v-.2zM22.5 310.1h2.5l-2.5 .2z"/>
<path d="M22.5 360.2h2.5v-.1zM22.5 360.1h2.5l-2.5 .1z"/>
<path d="M22.5 160.3h2.5v-.2zM22.5 160.1h2.5l-2.5 .2z"/>
<path d="M330.9 7.7l.2 2.5v-2.5zM330.9 7.7l.2 2.5h-.2z"/>
<path d="M280.9 7.7l.2 2.5v-2.5zM280.9 7.7l.2 2.5h-.2z"/>
<path d="M230.9 7.7l.2 2.5v-2.5zM230.9 7.7l.2 2.5h-.2z"/>
<path d="M180.9 7.7l.2 2.5v-2.5zM180.9 7.7l.2 2.5h-.2z"/>
<path d="M130.9 7.7l.2 2.5v-2.5zM130.9 7.7l.2 2.5h-.2z"/>
<path d="M80.9 7.7l.2 2.5v-2.5zM80.9 7.7l.2 2.5h-.2z"/>
<path d="M581 110.3h2.5v-.2zM581 110.1h2.5l-2.5 .2z"/>
<path d="M581 60.3h2.5v-.2zM581 60.1h2.5l-2.5 .2z"/>
<path d="M581 210.3h2.5v-.2zM581 210.1h2.5l-2.5 .2z"/>
<path d="M581 260.3h2.5v-.2zM581 260.1h2.5l-2.5 .2z"/>
<path d="M581 310.3h2.5v-.2zM581 310.1h2.5l-2.5 .2z"/>
<path d="M581 360.2h2.5v-.1zM581 360.1h2.5l-2.5 .1z"/>
<path d="M581 160.3h2.5v-.2zM581 160.1h2.5l-2.5 .2z"/>
<path d="M430.9 410.2l.2 2.5v-2.5zM430.9 410.2l.2 2.5h-.2z"/>
<path d="M380.9 410.2l.2 2.5v-2.5zM380.9 410.2l.2 2.5h-.2z"/>
<path d="M480.9 410.2l.2 2.5v-2.5zM480.9 410.2l.2 2.5h-.2z"/>
<path d="M530.9 410.2l.2 2.5v-2.5zM530.9 410.2l.2 2.5h-.2z"/>
<path d="M330.9 410.2l.2 2.5v-2.5zM330.9 410.2l.2 2.5h-.2z"/>
<path d="M280.9 410.2l.2 2.5v-2.5zM280.9 410.2l.2 2.5h-.2z"/>
<path d="M230.9 410.2l.2 2.5v-2.5zM230.9 410.2l.2 2.5h-.2z"/>
<path d="M180.9 410.2l.2 2.5v-2.5zM180.9 410.2l.2 2.5h-.2z"/>
<path d="M130.9 410.2l.2 2.5v-2.5zM130.9 410.2l.2 2.5h-.2z"/>
<path d="M80.9 410.2l.2 2.5v-2.5zM80.9 410.2l.2 2.5h-.2z"/>
<path d="M530.9 410.2v2.5h.2zM530.9 410.2h.2v2.5z"/>
<path d="M540.9 410.2l.2 2.5v-2.5zM540.9 410.2l.2 2.5h-.2z"/>
<path d="M555.9 410.2l.2 2.5v-2.5zM555.9 410.2l.2 2.5h-.2z"/>
<path d="M580.7 410.2l.5 2.5v-2.5zM580.7 410.2l.5 2.5h-.5z"/>
</g>
<text font-size="13.4" fill="#0f0" x="539.9" y="390">A704</text>
<g font-size="5.9">
<text x="342" y="182">VISTA INFERIORE</text>
<text x="137.2" y="401.2">PROSPETO POSTERIORE</text>
<text x="336.1" y="401.3">PROSPETO FRONTALE</text>
</g>
<text font-size="5" fill="#0f0" x="533.4" y="188.4">METOD 702.135-69</text>
<g font-size="3.8" fill="#0f0">
<text x="177.4" y="27">A</text>
<text x="107.6" y="121.9">B</text>
<text x="254.6" y="121.9">B</text>
<text x="177.4" y="180.9">A</text>
</g>
<g font-size="2.5" fill="#0f0">
<text x="50.6" y="9">1</text>
<text x="105.3" y="9">2</text>
<text x="155.3" y="9">3</text>
<text x="205.3" y="9">4</text>
<text x="255.3" y="9">5</text>
<text x="305.3" y="9">6</text>
<text x="355.3" y="9">7</text>
<text x="405.3" y="9">8</text>
<text x="455.3" y="9">9</text>
<text x="504.6" y="9">10</text>
<text x="554.6" y="9">11</text>
<text x="22.2" y="36.1">A</text>
<text x="582.1" y="36.1">A</text>
<text x="22.2" y="86.1">B</text>
<text x="582.1" y="86.1">B</text>
<text x="22.2" y="136.1">C</text>
<text x="582" y="136.1">C</text>
<text x="531.8" y="153.1">POLITECNICO DI MILANO</text>
<text x="531.9" y="159.2">C.L. DESIGN DEGLI INTERNI</text>
<text x="531.9" y="156.1">SCUOLA DEL DESIGN</text>
<text x="532" y="163">PROGETTO:</text>
<text x="22.2" y="186.1">D</text>
<text x="582" y="186.1">D</text>
<text x="532" y="213">CORSO:</text>
<text x="542.3" y="216.4">STRUMENTI E METODI</text>
<text x="546.1" y="219.4">DEL PROGETTO</text>
<text x="532" y="229.6">DOCENTE:</text>
<text x="22.2" y="236.1">E</text>
<text x="544.8" y="236.1">MARCO FERRARA</text>
<text x="582.1" y="236.1">E</text>
<text x="532" y="246.3">STUDENTI:</text>
<text x="541" y="252.7">ELEONORA MIGLIERINA</text>
<text x="532" y="262.9">OGGETTO:</text>
<text x="532" y="279.6">NOTE:</text>
<text x="22.3" y="286.1">F</text>
<text x="582.2" y="286.1">F</text>
<text x="532" y="296.3">NOME FILE:</text>
<text x="541.9" y="302.5">METOD 702.135-69 dwg</text>
<text x="531.8" y="313.6">VERS</text>
<text x="571.5" y="313.6">DATA</text>
<text x="22.1" y="336.1">G</text>
<text x="582" y="336.1">G</text>
<text x="532" y="358.6">A</text>
<text x="565.6" y="358.6">2017/09/05</text>
<text x="532" y="363.1">TAVOLA NO.:</text>
<text x="566.7" y="363.1">00 DI</text>
<text x="575.3" y="363.1">00</text>
<text x="22.2" y="386.1">H</text>
<text x="582" y="386.1">H</text>
<text x="532" y="405.6">DATA:</text>
<text x="542" y="405.5">2017/09/05</text>
<text x="556.9" y="405.6">SCALA:</text>
<text x="572.9" y="405.5">1:5</text>
<text x="19.5" y="410.4" transform="rotate(-90 19.5 410.4)">DIRECTORY: C:\USERS\ELE_H_000\DESKTOP\METOD_702-135-69 (A704).DWG | PLOTTED ON: 05/09/2017 11.53.32 | BY USER: ELEONORA ECHELON MIGLIERINA</text>
<text x="48.8" y="413.6">1</text>
<text x="105.3" y="413.6">2</text>
<text x="155.3" y="413.6">3</text>
<text x="205.3" y="413.6">4</text>
<text x="255.3" y="413.6">5</text>
<text x="305.3" y="413.6">6</text>
<text x="355.3" y="413.6">7</text>
<text x="405.3" y="413.6">8</text>
<text x="455.3" y="413.6">9</text>
<text x="504.6" y="413.6">10</text>
<text x="531.5" y="412.7">0</text>
<text x="531.9" y="408.5">REV:</text>
<text x="541.5" y="412.7">50mm</text>
<text x="542" y="408.6">A</text>
<text x="556.5" y="412.7">125mm</text>
<text x="556.9" y="408.6">FORMATO:</text>
<text x="572.1" y="412.7">250mm</text>
<text x="573.3" y="408.6">A2</text>
</g>
<g font-size="2.1" fill="#0f0">
<text x="176.2" y="29.2">A-705</text>
<text x="106.2" y="118.2">B-705</text>
<text x="253.2" y="118.2">B-705</text>
<text x="176.2" y="183.1">A-705</text>
</g>
</svg>
